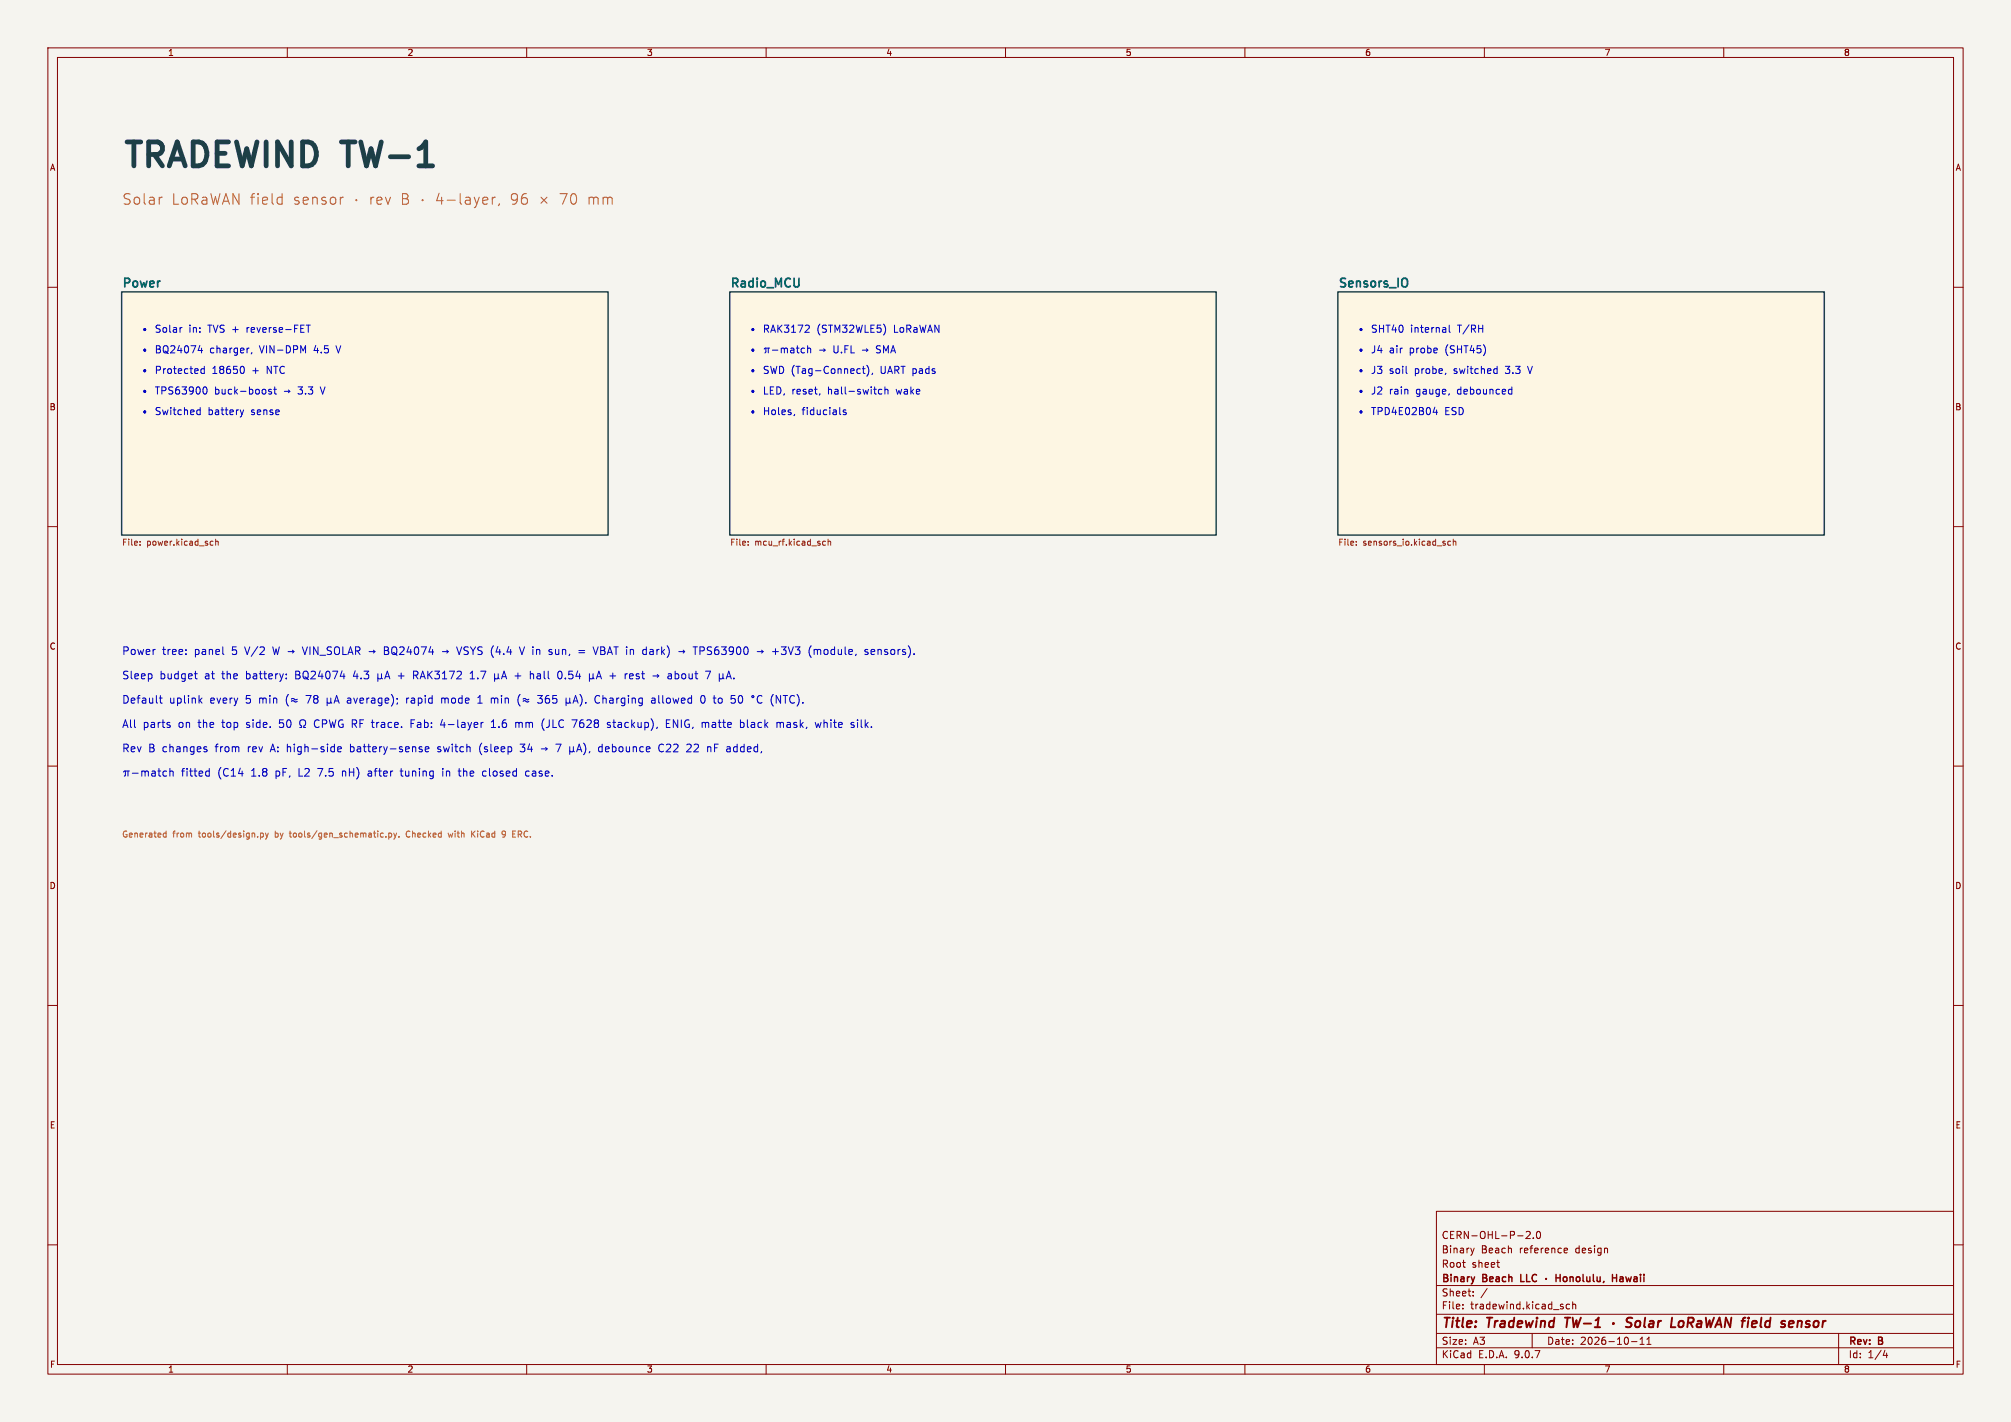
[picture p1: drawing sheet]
<svg xmlns="http://www.w3.org/2000/svg" width="420mm" height="297mm" viewBox="0 0 420 297" stroke-linecap="round" stroke-linejoin="round" font-family="sans-serif">
<path d="M0 0h420v297h-420z" fill="#f5f4ef" stroke="#f5f4ef" stroke-width=".21"/>
<g fill="none" stroke="#840000" stroke-width=".21">
<path d="M10 10h400v277h-400zM12 12h396v273h-396zM60 10v2M110 10v2M160 10v2M210 10v2M260 10v2M310 10v2M360 10v2M10 60h2M408 60h2M10 110h2"/>
<path d="M408 110h2M10 160h2M408 160h2M10 210h2M408 210h2M300 253h108v32h-108zM318.7 257.3l.6-.1 .3 .4-.9 1.1h.9M320.2 258.5v.2M321 257.3l.2-.1a.8 .8 0 0 1 .6 .7 .8 .8 0 0 1-.6 .8l-.2-.2-.1-.4zM10 260h2M300 278.5h108M300 274.5h108"/>
<path d="M300 268.5h108M305.5 273.2v.2M305.5 272.5v.1M307.7 270.5v.2M307.7 269.8v.1M307.9 260.7l-.4 1M310.6 269.1l-1.3 1.9M312.6 263.7h.6M313 264.7h.2M320 278.5v3M326.7 261.6h.6M326.7 260.8l.5-.1 .2 .3-.7 .2"/>
<path d="M327.8 272.5l-.4-.1-.3 .3 .1 .6h.6M328.4 272.5l.3-.1 .3 .1 .1 .9M328.4 271.9v1.5M342.5 279.7l.4-.4v1.5M343.9 279.7l.5-.4v1.5M384 278.5v6.5M408 260h2M60 285v2M110 285v2M160 285v2M210 285v2M260 285v2"/>
<path d="M300 281.5h108M310 285v2M340.7 280.2h1.2M342.5 280.8h.9M343.9 280.8h.9M360 285v2M393.7 282l-.4 1.1h.9M394 282.6v1"/>
</g>
<g fill="none" stroke="#840000" stroke-width=".4">
<path d="M326.8 275.2h1.2M327.4 275.2l-.3 2M337 276.3l-.1 .2M340.9 275.3a.85 .85 0 0 0-1.1 .1v.6l.9 .4-.1 .6a.85 .85 0 0 1-1.1 .1M341.7 276.1l.1-.1a.5 .5 0 0 1 .8 .3l-.1 .5-.2 .3a.5 .5 0 0 1-.8-.3zM343.6 275.2l-.2 1.7 .2 .3M344.5 276h.8l-.1 1.2M345.3 276.3l-.6 .1a.4 .4 0 0 0-.4 .4 .4 .4 0 0 0 .3 .4l.7-.1M346.4 275.9l-.2 1.3M346.9 275.9l-.4 .1-.2 .3M349.2 275.2l-.2 2h.9M351.5 276l-.5-.1-.3 .2-.1 .9a.57 .57 0 0 0 1-.2"/>
<path d="M375.5 275.9l-.2 1.3M376.3 276l-.5-.1-.3 .2"/>
</g>
<g fill="none" stroke="#840000" stroke-width=".3">
<path d="M317.6 266.2v1.5h.7M325 266.2v1.5M325 266.9h.8M325.8 266.2v1.5M326.5 266.8l.3-.1 .4 .1 .1 .6-.2 .2-.3 .1-.3-.2zM327.9 266.8l.2-.1 .4 .1v.9M327.9 266.7v1M329.3 266.8l.4-.1 .3 .3v.4l-.3 .3-.4-.1-.1-.2zM330.6 266.2v1.3l.2 .2M331.4 266.7l.1 .9 .3 .1 .2-.2M332 266.7v1M332.8 266.2v1.3l.2 .2"/>
<path d="M333.5 266.7l.1 .9 .4 .1 .2-.2M334.2 266.7v1M335 267.6l-.2 .3M336.8 266.9h.8M336.8 266.2v1.5M337.6 266.2v1.5M338.8 266.7l-.5 .1M338.8 267.1h-.3l-.2 .2v.3l.5 .1"/>
</g>
<g fill="#fdf6e3" stroke="#fdf6e3" stroke-width=".21">
<path d="M25.4 61h101.6v50.8h-101.6z"/>
<path d="M279.4 61h101.6v50.8h-101.6z"/>
<path d="M152.4 61h101.6v50.8h-101.6z"/>
</g>
<path d="M25.4 61h101.6v50.8h-101.6zM152.4 61h101.6v50.8h-101.6zM279.4 61h101.6v50.8h-101.6z" fill="none" stroke="#1d3f47" stroke-width=".3"/>
<g fill="none" stroke="#725600" stroke-width=".21">
<path d="M29.2 113.8v.1M29.2 113.1v.1M44.1 113l.4 .1M44.5 113.8l-.4 .1M45 113.2l.5-.1 .1 .8M45 112.6v1.3M156.2 113.8v.1M156.2 113.1v.1M171.9 113.8h.5M172.4 113.1l-.5 .1M172.9 113.2l.5-.1 .1 .8M172.9 112.6v1.3"/>
<path d="M283.2 113.8v.1M283.2 113.1v.1M303 113.1l-.4-.1-.2 .3 .1 .5h.5M303.5 113.2l.5-.1 .1 .8M303.5 112.6v1.3"/>
</g>
<g fill="none" stroke="#0000c2" stroke-width=".21">
<path d="M37.9 68.4h.1M41.4 73.2h.9M42.1 72.7v1M42.7 77.1l-.5-.1-.2 .3 .1 .6h.6M42.7 76.5v1.5M50.8 76.6l.2 .5-.2 .8M52.6 73.6l-.1 .3M63.3 73.3l.5-1.1v1.5M64 67.9h.8M64.4 67.9v1.5M157.1 73v.3M157.1 73.2l.1 .2"/>
<path d="M157.1 73.3l.1 .1M157.2 73v.3M157.2 72.9v.5M157.2 72.9l-.1 .2M157.2 72.9l.2 .2M157.2 72.9l-.1 .1M157.2 72.9l.2 .1M157.3 73v.3M157.4 73v.3M157.4 73.2l-.2 .2M157.4 73.3l-.2 .1M160 72.7v.8l-.3 .2"/>
<path d="M160.5 72.7v1M160.7 72.7h-.9l-.2 .2M161.3 73.1h1.2M163.2 72.9l.4-.2 .2 .2M163.2 72.7v1M163.8 72.9l.2-.2 .4 .1 .1 .9M163.8 72.9v.8M165.2 72.8h.5l.1 .9M165.8 73.1h-.5l-.2 .3 .2 .3 .5-.1M166.3 72.7h.6M166.5 72.2v1.3l.4 .2M168 72.8l-.4-.1-.3 .3 .2 .6h.5"/>
<path d="M168.7 72.9l.2-.2 .3 .1 .1 .9M168.7 72.2v1.5M168.9 68l.1 .2v.4l-.9 .8h.9M180.1 77h.6M180.3 76.5v1.3l.4 .2M181 76.3a1.72 1.72 0 0 1 0 2.3M182.2 77.9l-.1 .3M302.7 67.9v1.3l.2 .2M312.5 77l.2 .1M312.7 76.5v1.5M312.7 77.9l-.2 .1M319 76.5l.5 1.5"/>
<path d="M41.4 85.6l.4 .1M41.8 86.5l-.4 .1M41.8 85.1v1.5M42.9 80.8a.94 .94 0 0 1 0 1.5M50.9 85.6l-.4 1M56.7 81.4l-.4-.1-.2 .2 .1 .2 .5 .2v.3h-.6M57.2 81.3h.5M57.4 80.8v1.3l.3 .2M166 86.5l-.2 .3M171.2 82.2v.3M176.7 85.7l-.4-.1-.2 .2 .1 .2 .5 .2v.3h-.6M184.2 81.4l-.5-.1-.2 .3 .1 .6h.6"/>
<path d="M184.8 81.5l.2-.2 .4 .1 .1 .9M184.8 80.8v1.5M299.3 86.1h.9M300 85.6v1M315.3 81.3l.4 .1M315.7 82.2l-.4 .1M315.7 80.8v1.5M38.8 136.6v.1M38.8 135.7v.2M46.6 136.6l.2 .1M92.4 136.1h1.2M108.5 135.1l.5 1.6 .5-1.6"/>
<path d="M114.9 136.2h.4v.3l-.2 .2h-.3M114.9 135.6l.4 .1M120.9 135.9h1.2M120.9 136.3h1.2M123.9 135.1l.5 1.6 .5-1.6M135.7 136.2v.4M141.8 136.1h1.2M142.7 135.8l.3 .3M143 136.1l-.3 .3M158.1 136.1h1.3M159.1 135.8l.3 .3M159.4 136.1l-.3 .3"/>
<path d="M170 135.8l.5-.2 .2 .3M170 135.6v1.1M170.7 135.9v.8M171.2 135.6l-.5 .3M180.9 136.2h.3l.1 .3-.2 .2h-.3M180.9 135.6l.3 .1M181.9 136.2l.8-.2-.1-.3-.5-.1-.2 .3 .1 .7h.6M33.3 145.8h.6M33.5 145.3v1.3l.4 .3M35.3 151.4l.3 .2-.3 .3M35.3 150.9l.2 .1M40.6 140.7h.6"/>
<path d="M40.8 141.6l.4 .2M41.7 146.3l.5 .6M42.2 145.8l-.6 .6M43 156.5l.3 .2-.3 .3M43 156h.2M59.8 141.6v.2M59.8 140.8v.1M60.2 145a1.84 1.84 0 0 0 0 2.5M60.9 146.5l.3-.2 .6 .3 .3-.1M60.9 146l.3-.1 .6 .3 .3-.2M62.6 151.9h.4v-.3a.68 .68 0 0 1-.4-.9 .68 .68 0 0 1 1-.3 .74 .74 0 0 1-.2 1.2v.3h.4M65.7 150.7v.9"/>
<path d="M68.3 146.6l.2 .3h.4l.2-.3M68.3 145.8v1.6M69.1 146.6l.2 .3M69.1 145.8v.8M69.8 146.9l.5-1.6 .5 1.6M69.9 146.4h.8M70.5 156.5l.8-.2-.1-.3h-.4l-.3 .2 .1 .8h.6M78.9 141.6l.2 .2h.3l.3-.2M78.9 140.7v1.6M79.7 141.6l.2 .2M79.7 140.7v.9M80.4 141.8l.5-1.6 .5 1.6"/>
<path d="M80.5 141.3h.8M84.9 145.8v1.1M85.1 145.9l-.2 .2M85.8 151.1h.6M86.4 141l.7-.1 .2-.2-.1-.4-.2-.1h-.6v1.6M86.6 150.3h-.8v1.6M86.8 141l.5 .8M87.7 156.5l.4 .1 .1 .2-.2 .2h-.3M87.7 156h.4M87.7 141.8l.6-1.6 .5 1.6M87.9 141.3h.8M88.8 156.5l.8-.2-.1-.3h-.5l-.2 .2 .1 .8h.6"/>
<path d="M89.3 140.2v1.6M89.6 140.9l.7 .9M90.3 140.2l-1 .9M90.8 140.2h1l-.5 .6 .4 .1v.7l-.2 .2-.7-.2M92.2 145.8v1.1M92.4 150.3l-.4 1.1h1M92.4 141.8h.9M92.4 140.6l.5-.4v1.6M92.7 145.8l-.5 .2M93.8 140.2h1.1l-.7 1.6M95.4 140.3l.7-.1 .2 .1 .1 .3-1 1.2h1M98.2 141.8h.9"/>
<path d="M98.6 140.2l-.4 .4M99.8 146.9h.9M99.8 145.7l.4-.4v1.6M100.3 155.7l-.1 .6 .1 .9M100.8 150.9h.1M102.6 145.8v1.1M102.6 151.9h.9M102.6 150.8l.5-.5v1.6M103.2 145.9l-.4-.1-.2 .2M103.3 141.6l.2 .2h.3l.3-.2M103.3 140.7v1.6M104.1 141.6l.2 .2"/>
<path d="M104.1 140.7v.9M104.7 141.8l.6-1.6 .5 1.6M104.9 141.3h.8M107.6 141.2h1.2M107.7 151l.5-.1 .2 .2M108.4 151.1v.8M108.6 156.9l.7 .1M108.6 155.4h1M108.6 145a1.84 1.84 0 0 0 0 2.5M108.6 150.9l-.2 .2M109.2 146.5l.3-.2 .6 .3 .4-.1M109.2 146l.3-.1 .6 .3 .4-.2"/>
<path d="M110.8 140.9l.2-.2 .4 .1v1M110.8 140.2v1.6M112.2 140.8h.6l.1 1M112.3 146.7l.2 .2 .7-.2M112.3 145.3h1l-.6 .6 .5 .1M112.9 141.1l-.5 .1a.31 .31 0 0 0-.3 .3 .31 .31 0 0 0 .3 .3l.5-.1M113 156.4h1.3M113.4 152.3l.3 .3M113.7 150.1l-.3 .3M113.7 140.2v1.4l.2 .2M114.1 151.9h.2M114.5 140.2v1.4l.2 .2"/>
<path d="M117.3 140.5l-.3-.3a.85 .85 0 0 0-.6 .8 .85 .85 0 0 0 .6 .8l.3-.3M118.2 146.6l.3 .3h.3l.2-.3M119 146.6l.2 .3M119 145.8v.8M119.4 150.3h1.1l-.7 1.6M119.7 146.9l.5-1.6 .5 1.6M119.7 156.8l.3 .2M119.7 156.8l-.2 .2h-.3M119.7 156v.8M119.8 146.4h.8M120.4 157l.6-1.6 .5 1.6M120.6 156.6h.7"/>
<path d="M121.1 145a1.83 1.83 0 0 1 0 2.5M121.9 155.2a1.83 1.83 0 0 1 0 2.4M122.3 146.7v.2M123.1 141.6l.2 .2h.3l.3-.2M123.1 140.7v1.6M123.2 157l-.2 .3M123.9 141.6l.2 .2M123.9 140.7v.9M124.5 141.8l.6-1.6 .5 1.6M124.7 141.3h.8M125.2 145.4a.64 .64 0 0 0-.8 0 .64 .64 0 0 0-.2 .8 .6 .6 0 0 0 .4 .6 .6 .6 0 0 0 .6-.1M125.8 156h-.5l-.3 .3 .2 .7h.6"/>
<path d="M125.8 155.4v1.6M126.9 151.3l.5 .2 .1 .2-.2 .2h-.5M126.9 151h.5M127.4 141.2h1.2M128 150.9h.6M128 140.6v1.2M131.5 141.3l.7-.2v-.3l-.5-.1-.2 .2 .1 .8h.6M133.5 140.8l-.4-.1-.2 .2v.3l.6 .1v.4h-.6M134 140.7h.6M134.2 140.2v1.4l.4 .2M136.1 145.9h.6l.1 1M136.4 141.2h1.2"/>
<path d="M136.8 146.2l-.5 .1a.31 .31 0 0 0-.3 .3 .31 .31 0 0 0 .3 .3l.5-.1M137.3 140.9l.3 .3M137.6 141.2l-.3 .3M138.6 155.6a.64 .64 0 0 0-.8 0 .64 .64 0 0 0-.2 .7 .6 .6 0 0 0 .3 .7 .6 .6 0 0 0 .7-.1M139.2 151.1h.5M139.9 150.3h-.7v1.6h.7M143.7 155.4l.5 .1 .2 .4-1 1.1h1M146.6 145.3h.1a.85 .85 0 0 1 .6 .8 .85 .85 0 0 1-.6 .8 1.06 1.06 0 0 1-.1-1.6zM147.3 140.2h1.1l-.7 1.6M148.2 156l.3 .2v.8M150.3 145.8l.4 .1M150.7 146.8l-.4 .1"/>
<path d="M151.7 141.8l.5-1.6 .5 1.6M151.8 141.3h.8M153.3 141.6v.2M154.3 145.4l-.1 .5 .1 .8M154.8 150.9h.3l.3 .3-.1 .6-.5 .1M156.1 150.3v1.4l.2 .2M158.1 146.2a.6 .6 0 0 0 .4 .6 .6 .6 0 0 0 .6-.1M159.1 145.4l-.4-.1a.67 .67 0 0 0-.6 .7M161.5 145a1.84 1.84 0 0 0 0 2.5M162.1 146.9v-1.6l.9 1.6M162.9 151v.1M162.9 151.1l.3-.2 .4 .1v.9"/>
<path d="M162.9 151.1v.8M171.5 150.9l-.3 1M172.1 150.3v1.6M172.3 150.9l-.2 .1M179.1 150.3v.2M179.1 150.9v1M26.2 161v.9l-.2 .2M26.7 161v1.1M27 161h-1l-.2 .3M27.6 161.5h1.3M29.6 161.2l.5-.2 .2 .3M29.6 161v1.1"/>
<path d="M30.3 161.3l.2-.3 .4 .1 .1 1M30.3 161.3v.8M31.7 161.1h.7v1M32.4 161.4l-.5 .1a.31 .31 0 0 0-.2 .3 .31 .31 0 0 0 .2 .3l.5-.1M33 161h.6M33.2 160.5v1.4l.4 .2M34.8 161.1l-.5-.1-.3 .3 .2 .7h.6M35.5 161.2l.2-.2 .4 .1 .1 1M35.5 160.5v1.6M43.3 161l.4 .1M43.7 162l-.4 .1M43.7 160.5v1.6"/>
<path d="M83.6 161h.6M83.8 160.5l.1 1.5M92.5 160.5v.2M92.5 161v1.1M95.7 161h.6M95.9 160.5v1.4l.4 .2M101.4 161h-.3l-.3 .3 .1 .7 .5 .1M110.5 161.1l-.4-.1-.3 .3 .1 .7h.6"/>
</g>
<g fill="none" stroke="#c4621b" stroke-width=".21">
<path d="M33.9 41.2l-.4 .1M58.3 41.2l.6 .1M58.9 40.5v2.2M58.9 42.5l-.6 .2M71.7 41.2l-.4 .1M74.4 41.7l-.1 .1 .1 .1M74.4 41.7l.1 .1-.1 .1M74.4 41.7v.2M84.1 40.5l.9 .1a.53 .53 0 0 1 .2 .5 .53 .53 0 0 1-.4 .4 .59 .59 0 0 1 .5 .5 .59 .59 0 0 1-.4 .7h-.8zM84.1 41.5h.7M88.3 41.7l-.2 .1 .2 .1M88.3 41.7l.1 .1-.1 .1"/>
<path d="M88.3 41.7v.2M101.8 41.3l.1 .4-1.1 .2M102.8 41.2v1.5M103.4 41.2l-.4 .1-.2 .3M104.3 42.5l-.2 .5M113 41.2l1.2 1.2M114.2 41.2l-1.2 1.2M34.2 174.8h.5M34.2 174.1h.5M34.7 173.6v1.2M54.4 174.1l.4-.1 .2 .2-.1 .6h-.5M54.4 174v1.3"/>
<path d="M55.4 174l.3 .8M55.7 174.8l-.3 .5M56 174l-.3 .8M80.6 174.7v.1M81.2 174.1l.4-.1 .2 .2-.1 .6h-.5M81.2 174v1.3M82.2 174l.3 .8M82.5 174.8l-.3 .5M82.8 174l-.3 .8M83.3 174.7v.1M85.1 173.6l-.3 .5 .3 .7M93.6 174l.2 .8 .3-.6"/>
<path d="M98.5 173.6v1.2M98.7 174.1l.5 .7M99.2 173.6l-.7 .7M104.8 173.8l.3-.2h.2l.3 .2-.1 .7-.2 .3h-.3M104.8 174.1l.3 .3h.2l.3-.3M107.1 174.8h.6M107.1 173.6h.6"/>
</g>
<text font-size="7" fill="#1d3f47" x="25.4" y="35.3">TRADEWIND TW-1</text>
<g font-size="3.1" fill="#c4621b">
<text x="25.4" y="42.9">Solar</text>
<text x="35.7" y="42.9">LoRaWAN field</text>
<text x="61.1" y="42.9">sensor</text>
<text x="76.9" y="42.9">rev</text>
<text x="90.8" y="42.9">4-layer,</text>
<text x="106.4" y="42.9">96</text>
<text x="116.7" y="42.9">70</text>
<text x="122.6" y="42.9">mm</text>
</g>
<g font-size="2.8" fill="#840000">
<text x="301" y="277.9">Title:</text>
<text x="310.6" y="277.9">Tradewind</text>
<text x="327.7" y="277.9">TW-1</text>
<text x="352.2" y="277.9">LoRaWAN field</text>
<text x="376.9" y="277.9">sensor</text>
</g>
<g font-size="2.5" fill="#006464">
<text x="25.4" y="60.2">Power</text>
<text x="152.4" y="60.2">Radio_MCU</text>
<text x="279.4" y="60.2">Sensors_IO</text>
</g>
<g font-size="2.2" fill="#0000c2">
<text x="25.4" y="136.9">Power</text>
<text x="33.8" y="136.9">tree:</text>
<text x="40.6" y="136.9">panel</text>
<text x="48.5" y="136.9">5</text>
<text x="51.4" y="136.9">V/2</text>
<text x="57.3" y="136.9">W þÿ!’VIN_SOLAR þÿ!’BQ24074</text>
<text x="93.3" y="136.9">þÿ!’VSYS (4.4</text>
<text x="110" y="136.9">V in</text>
<text x="116.3" y="136.9">sun,</text>
<text x="125.9" y="136.9">VBAT in</text>
<text x="136.4" y="136.9">dark)</text>
<text x="144" y="136.9">þÿ!’TPS63900</text>
<text x="160.7" y="136.9">þÿ!’+3V3</text>
<text x="171.8" y="136.9">(module,</text>
<text x="183.6" y="136.9">sensors).</text>
<text x="25.4" y="142">Sleep</text>
<text x="33.3" y="142">budget</text>
<text x="42.7" y="142">at</text>
<text x="46.5" y="142">the</text>
<text x="51.5" y="142">battery:</text>
<text x="62" y="142">BQ24074</text>
<text x="74.2" y="142">4.3</text>
<text x="83.8" y="142">+</text>
<text x="99.2" y="142">1.7</text>
<text x="108.7" y="142">+</text>
<text x="118" y="142">0.54</text>
<text x="129.1" y="142">+</text>
<text x="138.3" y="142">þÿ!’about</text>
<text x="149.7" y="142">7</text>
<text x="25.4" y="147.1">Default</text>
<text x="35.3" y="147.1">uplink</text>
<text x="43.9" y="147.1">every</text>
<text x="51.4" y="147.1">5</text>
<text x="54.3" y="147.1">min</text>
<text x="64.4" y="147.1">78</text>
<text x="73.2" y="147.1">average);</text>
<text x="85.7" y="147.1">rapid</text>
<text x="93.1" y="147.1">mode</text>
<text x="103.8" y="147.1">min</text>
<text x="113.9" y="147.1">365</text>
<text x="126" y="147.1">Charging</text>
<text x="138" y="147.1">allowed</text>
<text x="148.4" y="147.1">0</text>
<text x="151.3" y="147.1">to</text>
<text x="155" y="147.1">50</text>
<text x="163.6" y="147.1">(NTC).</text>
<text x="25.4" y="152.2">All</text>
<text x="29.8" y="152.2">parts</text>
<text x="37.3" y="152.2">on</text>
<text x="41.5" y="152.2">the</text>
<text x="46.6" y="152.2">top</text>
<text x="51.8" y="152.2">side.</text>
<text x="58.8" y="152.2">50</text>
<text x="66.3" y="152.2">CPWG RF trace.</text>
<text x="86.9" y="152.2">Fab:</text>
<text x="93.3" y="152.2">4-layer</text>
<text x="104" y="152.2">1.6</text>
<text x="109.1" y="152.2">mm</text>
<text x="114.8" y="152.2">(JLC</text>
<text x="121.3" y="152.2">7628</text>
<text x="128.8" y="152.2">stackup),</text>
<text x="141.2" y="152.2">ENIG, matte</text>
<text x="156.9" y="152.2">black</text>
<text x="164.7" y="152.2">mask,</text>
<text x="172.9" y="152.2">white</text>
<text x="180.5" y="152.2">silk.</text>
<text x="25.4" y="157.2">Rev</text>
<text x="30.9" y="157.2">B changes</text>
<text x="45.1" y="157.2">from</text>
<text x="51.9" y="157.2">rev</text>
<text x="56.9" y="157.2">A: high-side</text>
<text x="73.7" y="157.2">battery-sense</text>
<text x="92.1" y="157.2">switch</text>
<text x="100.9" y="157.2">(sleep</text>
<text x="109.7" y="157.2">34</text>
<text x="114.1" y="157.2">þÿ!’7</text>
<text x="126.5" y="157.2">debounce</text>
<text x="139.2" y="157.2">C22</text>
<text x="145.2" y="157.2">22</text>
<text x="149.6" y="157.2">nF</text>
<text x="153.8" y="157.2">added,</text>
<text x="37.8" y="162.3">fitted</text>
<text x="45.5" y="162.3">(C14</text>
<text x="52.6" y="162.3">1.8</text>
<text x="57.7" y="162.3">pF,</text>
<text x="62.7" y="162.3">L2</text>
<text x="66.8" y="162.3">7.5</text>
<text x="72" y="162.3">nH)</text>
<text x="77.5" y="162.3">after</text>
<text x="84.5" y="162.3">tuning</text>
<text x="93.4" y="162.3">in</text>
<text x="96.9" y="162.3">the</text>
<text x="102" y="162.3">closed</text>
<text x="111.1" y="162.3">case.</text>
</g>
<g font-size="2.1" fill="#0000c2">
<text x="29.2" y="69.6">þÿ &quot;Solar</text>
<text x="39.5" y="69.6">in:</text>
<text x="43.6" y="69.6">TVS +</text>
<text x="51.9" y="69.6">reverse-FET</text>
<text x="156.2" y="69.6">þÿ &quot;RAK3172</text>
<text x="170.7" y="69.6">(STM32WLE5)</text>
<text x="186.8" y="69.6">LoRaWAN</text>
<text x="283.2" y="69.6">þÿ &quot;SHT40</text>
<text x="294.7" y="69.6">internal</text>
<text x="304.6" y="69.6">T/RH</text>
<text x="29.2" y="73.9">þÿ &quot;BQ24074</text>
<text x="43.9" y="73.9">charger,</text>
<text x="54.4" y="73.9">VIN-DPM</text>
<text x="65.8" y="73.9">4.5</text>
<text x="70.7" y="73.9">V</text>
<text x="171" y="73.9">þÿ!’U.FL</text>
<text x="180.3" y="73.9">þÿ!’SMA</text>
<text x="283.2" y="73.9">þÿ &quot;J4</text>
<text x="290.2" y="73.9">air</text>
<text x="294.5" y="73.9">probe</text>
<text x="302.1" y="73.9">(SHT45)</text>
<text x="29.2" y="82.5">þÿ &quot;TPS63900</text>
<text x="29.2" y="78.2">þÿ &quot;Protected</text>
<text x="44.4" y="78.2">18650</text>
<text x="44.9" y="82.5">buck-boost</text>
<text x="52.8" y="78.2">+</text>
<text x="56" y="78.2">NTC</text>
<text x="59.4" y="82.5">þÿ!’3.3</text>
<text x="67.4" y="82.5">V</text>
<text x="156.2" y="82.5">þÿ &quot;LED, reset,</text>
<text x="156.2" y="78.2">þÿ &quot;SWD (Tag-Connect),</text>
<text x="173" y="82.5">hall-switch</text>
<text x="184" y="78.2">UART pads</text>
<text x="187.5" y="82.5">wake</text>
<text x="283.2" y="82.5">þÿ &quot;J2</text>
<text x="283.2" y="78.2">þÿ &quot;J3</text>
<text x="290.2" y="82.5">rain</text>
<text x="290.2" y="78.2">soil</text>
<text x="295.6" y="78.2">probe,</text>
<text x="295.9" y="82.5">gauge,</text>
<text x="303.9" y="78.2">switched</text>
<text x="304.6" y="82.5">debounced</text>
<text x="314.9" y="78.2">3.3</text>
<text x="319.7" y="78.2">V</text>
<text x="29.2" y="86.8">þÿ &quot;Switched</text>
<text x="43.5" y="86.8">battery</text>
<text x="52.6" y="86.8">sense</text>
<text x="156.2" y="86.8">þÿ &quot;Holes,</text>
<text x="167.6" y="86.8">fiducials</text>
<text x="283.2" y="86.8">þÿ &quot;TPD4E02B04</text>
<text x="301.8" y="86.8">ESD</text>
</g>
<g font-size="2.1" fill="#840000">
<text x="301" y="262">Binary</text>
<text x="301" y="259">CERN-OHL-P-2.0</text>
<text x="309.3" y="262">Beach</text>
<text x="317.4" y="262">reference</text>
<text x="329.2" y="262">design</text>
<text x="301" y="268.2">Binary</text>
<text x="301" y="265">Root</text>
<text x="307.4" y="265">sheet</text>
<text x="309.7" y="268.2">Beach</text>
<text x="318.3" y="268.2">LLC</text>
<text x="339.2" y="268.2">Hawaii</text>
<text x="301" y="273.7">File:</text>
<text x="301" y="271">Sheet:</text>
<text x="307.1" y="273.7">tradewind.kicad_sch</text>
<text x="301" y="281.1">Size:</text>
<text x="307.6" y="281.1">A3</text>
<text x="323" y="281.1">Date:</text>
<text x="330" y="281.1">2026-10-11</text>
<text x="386" y="281.3">Rev:</text>
<text x="392.4" y="281.3">B</text>
<text x="301" y="283.9">KiCad</text>
<text x="308.7" y="283.9">E.D.A.</text>
<text x="316.3" y="283.9">9.0.7</text>
<text x="386" y="283.9">Id:</text>
<text x="390.1" y="283.9">1/4</text>
</g>
<g font-size="1.8" fill="#840000">
<text x="35" y="11.9">1</text>
<text x="85" y="11.9">2</text>
<text x="135" y="11.9">3</text>
<text x="185" y="11.9">4</text>
<text x="235" y="11.9">5</text>
<text x="285" y="11.9">6</text>
<text x="335" y="11.9">7</text>
<text x="385" y="11.9">8</text>
<text x="10.3" y="35.9">A</text>
<text x="408.3" y="35.9">A</text>
<text x="10.3" y="85.9">B</text>
<text x="408.2" y="85.9">B</text>
<text x="10.3" y="135.9">C</text>
<text x="408.2" y="135.9">C</text>
<text x="10.3" y="185.9">D</text>
<text x="408.2" y="185.9">D</text>
<text x="10.3" y="235.9">E</text>
<text x="408.3" y="235.9">E</text>
<text x="10.3" y="285.9">F</text>
<text x="35" y="286.9">1</text>
<text x="85" y="286.9">2</text>
<text x="135" y="286.9">3</text>
<text x="185" y="286.9">4</text>
<text x="235" y="286.9">5</text>
<text x="285" y="286.9">6</text>
<text x="335" y="286.9">7</text>
<text x="385" y="286.9">8</text>
<text x="408.3" y="285.9">F</text>
</g>
<g font-size="1.8" fill="#725600">
<text x="25.4" y="114.3">File:</text>
<text x="30.6" y="114.3">power.kicad_sch</text>
<text x="152.4" y="114.3">File:</text>
<text x="157.6" y="114.3">mcu_rf.kicad_sch</text>
<text x="279.4" y="114.3">File:</text>
<text x="284.6" y="114.3">sensors_io.kicad_sch</text>
</g>
<g font-size="1.8" fill="#c4621b">
<text x="25.4" y="175">Generated</text>
<text x="36.1" y="175">from</text>
<text x="41.6" y="175">tools/design.py</text>
<text x="57.7" y="175">by</text>
<text x="61" y="175">tools/gen_schematic.py.</text>
<text x="85.5" y="175">Checked</text>
<text x="94.5" y="175">with</text>
<text x="99.5" y="175">KiCad</text>
<text x="106.1" y="175">9</text>
<text x="108.5" y="175">ERC.</text>
</g>
</svg>
